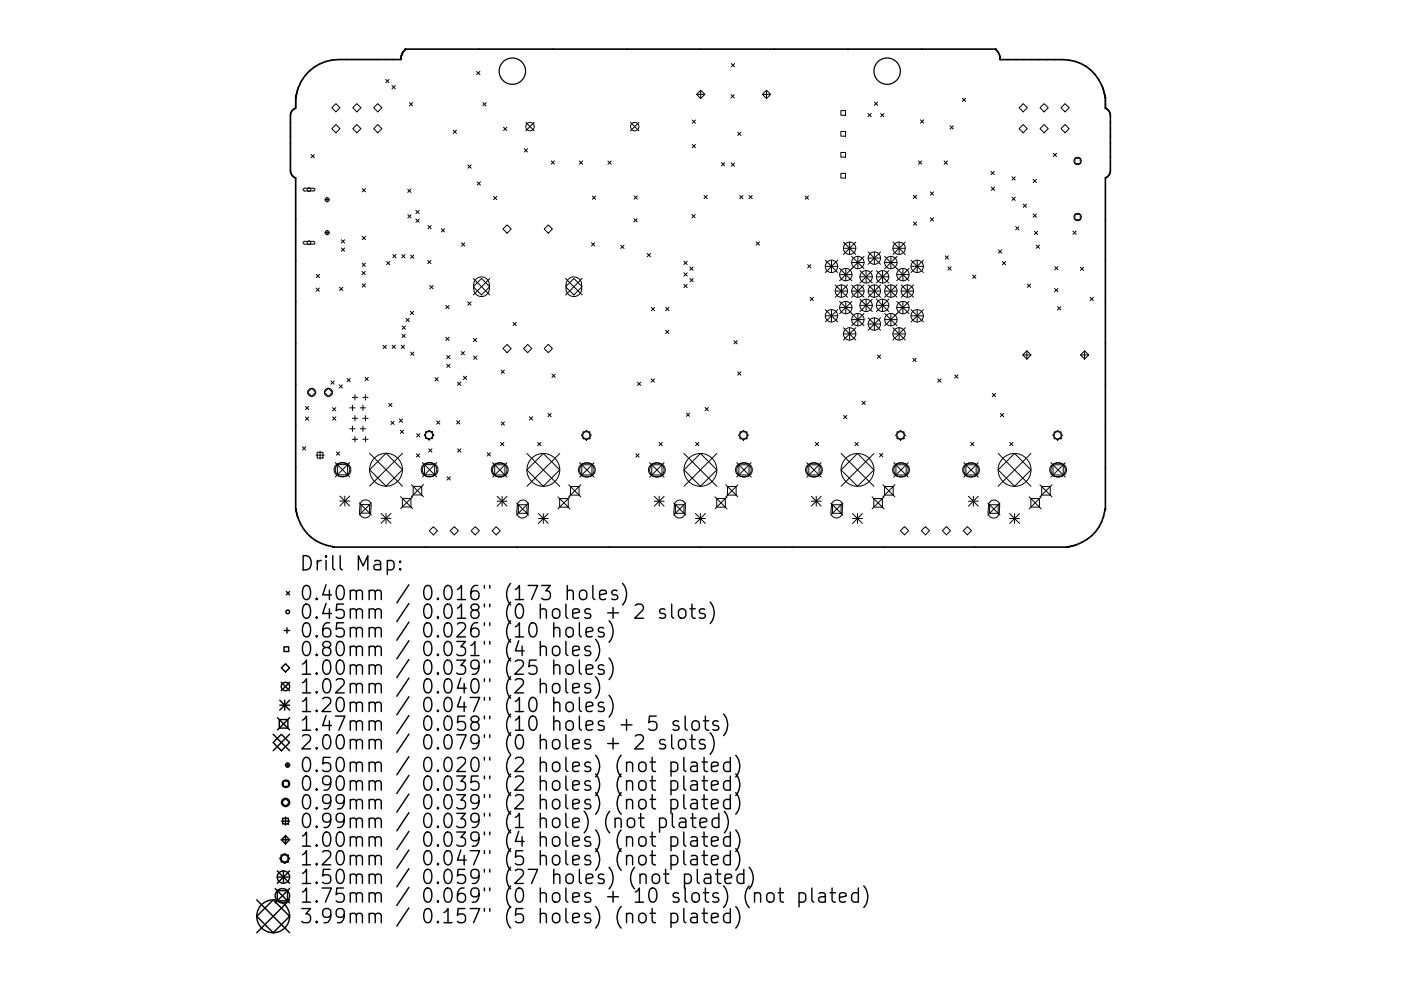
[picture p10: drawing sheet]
<svg xmlns="http://www.w3.org/2000/svg" width="297mm" height="210mm" viewBox="0 0 297 210" stroke-linecap="round" stroke-linejoin="round" font-family="sans-serif">
<g fill="none" stroke="#000" stroke-width=".26">
<circle cx="108.6" cy="15.1" r="2.8"/>
<circle cx="188.1" cy="15.1" r="2.8"/>
</g>
<g fill="none" stroke="#000" stroke-width=".35">
<path d="M86 10.4l-.1 .1M86 10.4l-.8 1.1-.2 1.1h-13.1a9.4 9.4 0 0 0-9.2 8.1M86 10.4h125.1M211.1 10.4v.1M211.1 10.4a2.94 2.94 0 0 1 1 2.1M212.1 12.6h13.2a9.3 9.3 0 0 1 9 7.9v.2M212.1 12.6h.1M212.1 12.5v.1M62.7 20.8v2.1a1.66 1.66 0 0 0-1.1 1.6v11.7a1.66 1.66 0 0 0 1.1 1.6v70.1M62.7 20.8h.1M62.7 20.7v.1M62.7 20.7h.1"/>
<path d="M234.4 20.7h.1M234.4 20.7v.1M234.4 20.8h.1M234.4 20.8v2.2a1.67 1.67 0 0 1 1 1.5v11.7a1.67 1.67 0 0 1-1 1.5v70.2M62.7 107.9h.1M62.7 107.9v.1M62.7 108h.1M62.7 108l.1 .2a9.4 9.4 0 0 0 7.7 7.8M70.5 116h.1M70.5 116l.2 .1M70.7 116.1h.1M70.8 116.1h.1"/>
<path d="M70.8 116.1h155.4M226.2 116.1h.1M226.3 116.1h-.1M226.3 116.1h.1M234.3 108.2a9.4 9.4 0 0 1-7.9 7.8l-.1 .1M234.3 108.2h.1M234.3 108.1v.1M234.3 108.1h.1M234.4 108l-.1 .1M234.4 108h.1M234.4 107.9v.1M234.4 107.9h.1"/>
</g>
<circle cx="234.4" cy="23" r=".17" fill="#000"/>
<g fill="none" stroke="#000" stroke-width=".21">
<path d="M81.8 16.9l.7 .7M82.5 16.9l-.7 .7M83.1 18.2l.7 .7M83.8 18.2l-.7 .7M101.1 15.1l.7 .7M101.8 15.1l-.7 .7M148.6 19.2l.8 .8-.8 .9-.9-.9zM148.6 19.2v1.7M155 13.5l.7 .7M155.7 13.5l-.7 .7M162.5 19.2l.9 .8-.9 .9-.9-.9zM162.5 19.2v1.7"/>
<path d="M66 32.8l.7 .7M66.7 32.8l-.7 .7M71.2 22l.9 .9-.9 .8-.9-.8zM71.2 26.4l.9 .9-.9 .9-.9-.9zM74.8 22.9l.9-.9 .8 .9-.8 .8zM74.8 27.3l.9-.9 .8 .9-.8 .9zM79.2 22.9l.9-.9 .9 .9-.9 .8zM79.2 27.3l.9-.9 .9 .9-.9 .9zM86.8 21.8l.7 .7M87.5 21.8l-.7 .7M96.1 27.6l.7 .7M96.8 27.6l-.7 .7"/>
<path d="M99.2 35l.7 .7M99.9 35l-.7 .7M101.2 38.6l.7 .7M101.9 38.6l-.7 .7M102.4 21.8l.7 .7M103.1 21.8l-.7 .7M106.8 27l.7 .7M107.5 27l-.7 .7M111.1 31.5l.7 .7M111.5 26l1.8 1.8M111.8 31.5l-.7 .7M113.3 26l-1.8 1.8"/>
<path d="M116.9 34.1l.7 .7M117.6 34.1l-.7 .7M122.8 34.2l.7 .7M123.5 34.2l-.7 .7M128.9 34.2l.7 .7M129.6 34.2l-.7 .7M133.7 26l1.8 1.8M135.5 26l-1.8 1.8M146.8 25.5l.7 .7M146.8 30.7l.7 .7M147.5 25.5l-.7 .7M147.5 30.7l-.7 .7"/>
<path d="M147.7 20h1.7M152.9 34.5l.7 .7M153.6 34.5l-.7 .7M155 20.1l.7 .7M155 34.6l.7 .7M155.7 20.1l-.7 .7M155.7 34.6l-.7 .7M156.4 28.1l.7 .7M157.1 28.1l-.7 .7M161.6 20h1.8M178.3 23.5h1v1h-1zM178.3 27.9h1v1h-1z"/>
<path d="M178.3 32.3h1v1h-1zM178.3 36.8h1v1h-1zM184 24.1l.7 .7M184.7 24.1l-.7 .7M185.4 21.7l.7 .7M186.1 21.7l-.7 .7M186.7 24.1l.7 .7M187.4 24.1l-.7 .7M194.7 34.1l.7 .7M195.2 25.4l.7 .7M195.4 34.1l-.7 .7M195.9 25.4l-.7 .7"/>
<path d="M200.2 34.2l.7 .7M200.9 34.2l-.7 .7M201.4 26.7l.7 .7M202.1 26.7l-.7 .7M204 20.8l.7 .7M204.7 20.8l-.7 .7M210.1 36.4l.7 .7M210.2 39.7l.7 .7M210.8 36.4l-.7 .7M210.9 39.7l-.7 .7M214.6 37.5l.7 .7M215.3 37.5l-.7 .7"/>
<path d="M216.1 22.9l.8-.9 .9 .9-.9 .8zM216.1 27.3l.8-.9 .9 .9-.9 .9zM219 38l.7 .7M219.7 38l-.7 .7M220.5 22.9l.9-.9 .9 .9-.9 .8zM220.5 27.3l.9-.9 .9 .9-.9 .9zM223.3 32.5l.7 .7M224 32.5l-.7 .7M224.9 22.9l.9-.9 .9 .9-.9 .8zM224.9 27.3l.9-.9 .9 .9-.9 .9zM227.9 33.6h1.1v1.1h-1.1zM64.3 40l2.2-.1 .3 .4-.3 .2h-2l-.2-.2z"/>
<path d="M64.3 51.3l2.2-.1 .3 .3-.3 .3h-2l-.2-.2zM67 58.2l.7 .7M67.7 58.2l-.7 .7M68.9 42.4h.9M68.9 49.4h.9M69.4 41.9v.9M69.4 48.9v.9M72.4 50.9l.7 .7M72.4 52.6l.7 .7M73.1 50.9l-.7 .7M73.1 52.6l-.7 .7M76.7 57.6l.7 .7"/>
<path d="M76.8 55.8l.7 .7M76.8 40l.7 .7M76.8 50.1l.7 .7M77.4 57.6l-.7 .7M77.5 55.8l-.7 .7M77.5 40l-.7 .7M77.5 50.1l-.7 .7M82 55.5l.7 .7M82.7 55.5l-.7 .7M83.3 54l.7 .7M84 54l-.7 .7M85.2 54l.7 .7"/>
<path d="M85.9 54l-.7 .7M86.4 40.1l.7 .7M86.5 45.6l.7 .7M87.1 54.1l.7 .7M87.1 40.1l-.7 .7M87.2 45.6l-.7 .7M87.8 54.1l-.7 .7M88.2 44.6l.7 .7M88.2 46.5l.7 .7M88.9 44.6l-.7 .7M88.9 46.5l-.7 .7M90.7 55.2l.7 .7"/>
<path d="M90.7 47.8l.7 .7M91.4 55.2l-.7 .7M91.4 47.8l-.7 .7M93.6 48.5l.7 .7M94.3 48.5l-.7 .7M97.8 51.5l.7 .7M98.5 51.5l-.7 .7M100.3 59.1l3.5 3.5M100.9 59.2a1.65 1.65 0 0 1 1.8-.3 1.65 1.65 0 0 1 1 1.5v.9a1.65 1.65 0 0 1-1.6 1.6 1.65 1.65 0 0 1-1.7-1.6l.1-1.3zM102.1 59.1l1.7 1.7-1.7 1.8-1.8-1.8zM103.8 59.1l-3.5 3.5M104.6 41.7l.7 .7"/>
<path d="M105.3 41.7l-.7 .7M107.5 47.7l.9 .9-.9 .9-.9-.9zM115.4 48.6l.9-.9 .8 .9-.8 .9zM119.9 59.1l3.5 3.5M120.5 59.2a1.65 1.65 0 0 1 1.8-.3 1.65 1.65 0 0 1 1 1.5v.9a1.65 1.65 0 0 1-1.6 1.6 1.65 1.65 0 0 1-1.7-1.6l.1-1.3zM121.7 59.1l1.7 1.7-1.7 1.8-1.8-1.8zM123.4 59.1l-3.5 3.5M125.4 51.5l.7 .7M125.6 41.6l.7 .7M126.1 51.5l-.7 .7M126.3 41.6l-.7 .7M131.6 52l.7 .7"/>
<path d="M132.3 52l-.7 .7M134.4 46.4l.7 .7M134.4 41.5l.7 .7M135.1 46.4l-.7 .7M135.1 41.5l-.7 .7M137.2 53.8l.7 .7M137.9 53.8l-.7 .7M145 55.4l.7 .7M145 57.9l.7 .7M145.7 55.4l-.7 .7M145.7 57.9l-.7 .7M146.3 56.7l.7 .7"/>
<path d="M146.3 59.1l.7 .7M146.7 45.5l.7 .7M147 56.7l-.7 .7M147 59.1l-.7 .7M147.4 45.5l-.7 .7M149.3 41.5l.7 .7M150 41.5l-.7 .7M156.8 41.5l.7 .7M157.5 41.5l-.7 .7M158.8 41.5l.7 .7M159.5 41.5l-.7 .7M160.3 51.3l.7 .7"/>
<path d="M161 51.3l-.7 .7M170.7 41.6l.7 .7M171.2 56.1l.7 .7M171.4 41.6l-.7 .7M171.9 56.1l-.7 .7M175 55.2l2.6 2.6M175 56.5h2.6M176.3 55.2v2.6M177.6 55.2l-2.6 2.6M178 57l2.6 2.6M178 58.3h2.6M178.8 51.4l2.6 2.6"/>
<path d="M178.8 52.7h2.6M179.3 57v2.6M180.1 51.4v2.6M180.6 54.4l2.6 2.6M180.6 55.7h2.6M181.4 51.4l-2.6 2.6M181.9 54.4v2.6M182.3 57.4l2.6 2.6M182.3 58.7h2.6M183.2 54.4l-5.2 5.2M183.6 57.4v2.6M184.1 53.5l2.6 2.6"/>
<path d="M184.1 54.8h2.6M184.9 57.4l-2.6 2.6M185.4 53.5v2.6M185.8 58.7h2.6M185.8 57.4l2.6 2.6M186.7 53.5l-2.6 2.6M187.1 57.4v2.6M187.6 55.7h2.6M187.6 54.4l5.1 5.2M188.4 57.4l-2.6 2.6M188.9 54.4v2.6M189.3 52.7h2.6"/>
<path d="M189.3 51.4l2.6 2.6M190.1 58.3h2.6M190.2 54.4l-2.6 2.6M190.6 51.4v2.6M191.4 57v2.6M191.9 51.4l-2.6 2.6M192.7 57l-2.6 2.6M193.2 56.5h2.6M193.2 55.2l2.6 2.6M193.6 41.4l.7 .7M193.7 47.1l.7 .7M194.3 41.4l-.7 .7"/>
<path d="M194.4 47.1l-.7 .7M194.5 55.2v2.6M195.8 55.2l-2.6 2.6M197.2 40.7l.7 .7M197.2 46.2l.7 .7M197.9 40.7l-.7 .7M197.9 46.2l-.7 .7M200.4 54.3l.7 .7M201 56.6l.7 .7M201.1 54.3l-.7 .7M201.7 56.6l-.7 .7M206.2 58.4l.7 .7"/>
<path d="M206.9 58.4l-.7 .7M211.7 53l.7 .7M212.4 53l-.7 .7M212.5 55.5l.7 .7M213.2 55.5l-.7 .7M214.6 41.8l.7 .7M215.3 41.8l-.7 .7M215.3 48.1l.7 .7M216 48.1l-.7 .7M216.9 43.3l.7 .7M217.6 43.3l-.7 .7M219 45.4l.7 .7"/>
<path d="M219.3 49.1l.7 .7M219.7 52l.7 .7M219.7 45.4l-.7 .7M220 49.1l-.7 .7M220.4 52l-.7 .7M223.6 56.6l.7 .7M224.3 56.6l-.7 .7M227.5 49l.7 .7M227.9 45.5h1.1v1.1h-1.1zM228.2 49l-.7 .7M229.1 56.7l.7 .7M229.8 56.7l-.7 .7"/>
<path d="M67 61.1l.7 .7M67.7 61.1l-.7 .7M72 60.9l.7 .7M72.7 60.9l-.7 .7M76.8 60.2l.7 .7M77.5 60.2l-.7 .7M81.2 73.2l.7 .7M81.9 73.2l-.7 .7M83.1 73.2l.7 .7M83.8 73.2l-.7 .7M85.1 73.2l.7 .7M85.2 70.9l.7 .7"/>
<path d="M85.3 69.2l.7 .7M85.8 73.2l-.7 .7M85.9 70.9l-.7 .7M86 69.2l-.7 .7M86.1 67.5l.7 .7M86.8 67.5l-.7 .7M87 66l.7 .7M87.1 74.7l.7 .7M87.7 66l-.7 .7M87.8 74.7l-.7 .7M91.1 60.6l.7 .7M91.8 60.6l-.7 .7"/>
<path d="M94.5 64.8l.7 .7M94.5 71.5l.7 .7M94.7 75.4l.7 .7M94.7 77.3l.7 .7M95.2 64.8l-.7 .7M95.2 71.5l-.7 .7M95.4 75.4l-.7 .7M95.4 77.3l-.7 .7M97.8 74.6l.7 .7M98.2 79.8l.7 .7M98.5 74.6l-.7 .7M98.9 79.8l-.7 .7"/>
<path d="M99.2 64l.7 .7M99.9 64l-.7 .7M100.4 71.8l.7 .7M100.4 75.5l.7 .7M101.1 71.8l-.7 .7M101.1 75.5l-.7 .7M106.2 78.5l.7 .7M106.9 78.5l-.7 .7M107.5 73.1l.9 .8-.9 .9-.9-.9zM108.8 68.4l.7 .7M109.5 68.4l-.7 .7M111 73.9l.9-.8 .9 .8-.9 .9z"/>
<path d="M116.3 73.1l.8 .8-.8 .9-.9-.9zM117 79.4l.7 .7M117.7 79.4l-.7 .7M138.1 65.2l.7 .7M138.8 65.2l-.7 .7M141.1 70.1l.7 .7M141.1 65.2l.7 .7M141.8 70.1l-.7 .7M141.8 65.2l-.7 .7M145 60.3l.7 .7M145.7 60.3l-.7 .7M155.6 72.3l.7 .7"/>
<path d="M156.3 72.3l-.7 .7M156.4 78.9l.7 .7M157.1 78.9l-.7 .7M171.8 63.1l.7 .7M172.5 63.1l-.7 .7M175 65.7l2.6 2.6M175 67h2.6M176.3 65.7v2.6M177.1 60.4l2.6 2.7M177.1 61.8h2.6M177.6 65.7l-2.6 2.6M178 63.9l5.2 5.2"/>
<path d="M178 65.3h2.6M178.4 60.4v2.7M178.8 69.5l2.6 2.7M178.8 70.8h2.6M179.3 63.9v2.7M179.7 60.4l-2.6 2.7M180.1 69.5v2.7M180.6 60.4l2.6 2.7M180.6 61.8h2.6M180.6 67.8h2.6M180.6 63.9l-2.6 2.7M181.4 69.5l-2.6 2.7"/>
<path d="M181.9 60.4v2.7M181.9 66.5v2.6M182.3 63.5l2.6 2.6M182.3 64.8h2.6M183.2 60.4l-2.6 2.7M183.2 66.5l-2.6 2.6M183.6 63.5v2.6M184.1 67.4l2.6 2.7M184.1 61.8h2.6M184.1 60.4l2.6 2.7M184.1 68.8h2.6M184.9 63.5l-2.6 2.6"/>
<path d="M185.4 60.4v2.7M185.4 67.4v2.7M185.8 64.8h2.6M185.8 63.5l2.6 2.6M186 75.3l.7 .7M186.7 60.4l-2.6 2.7M186.7 67.4l-2.6 2.7M186.7 75.3l-.7 .7M187.1 63.5v2.6M187.6 61.8h2.6M187.6 67.8h2.6M187.6 60.4l2.6 2.7"/>
<path d="M187.6 66.5l2.6 2.6M188.4 63.5l-2.6 2.6M188.9 60.4v2.7M188.9 66.5v2.6M189.3 70.8h2.6M189.3 69.5l2.6 2.7M190.1 65.3h2.6M190.1 63.9l2.6 2.7M190.2 60.4l-2.6 2.7M190.6 69.5v2.7M191.1 61.8h2.6M191.1 60.4l2.6 2.7"/>
<path d="M191.4 63.9v2.7M191.9 69.5l-2.6 2.7M192.4 60.4v2.7M192.7 63.9l-5.1 5.2M193.2 67h2.6M193.2 65.7l2.6 2.6M193.5 76l.7 .7M193.7 60.4l-2.6 2.7M194.2 76l-.7 .7M194.5 65.7v2.6M195.8 65.7l-2.6 2.6M202.4 79.5l.7 .7"/>
<path d="M203.1 79.5l-.7 .7M216.8 75.3h1.8M217.7 74.4l.9 .9-.9 .9-.9-.9zM217.7 74.4v1.8M217.8 60.3l.7 .7M218.5 60.3l-.7 .7M223.6 61.2l.7 .7M224.2 65.1l.7 .7M224.3 61.2l-.7 .7M224.9 65.1l-.7 .7M229.1 75.3h1.7M230 74.4l.8 .9-.8 .9-.9-.9z"/>
<path d="M230 74.4v1.8M231.1 63.1l.7 .7M231.8 63.1l-.7 .7M64.1 94.8l.7 .7M64.7 88.5l.7 .7M64.8 86.2l.7 .7M64.8 94.8l-.7 .7M65.4 88.5l-.7 .7M65.5 86.2l-.7 .7M66.1 82.4l.8 .8-.8 .9-.9-.9zM67 96.6h1.7M67.2 96h1.3v1.2h-1.3z"/>
<path d="M67.9 95.7v1.7M68.8 83.2l.8-.8 .9 .8-.9 .9zM70.1 80.8l.7 .7M70.5 86.5l.7 .7M70.5 88.5l.7 .7M70.8 80.8l-.7 .7M71.1 98.1l3 3.1M71.2 86.5l-.7 .7M71.2 88.5l-.7 .7M71.3 98.6l.6-.3 1.1-.1a1.43 1.43 0 0 1 1.4 1.5 1.43 1.43 0 0 1-1.4 1.4h-.7a1.43 1.43 0 0 1-1.4-.9 1.43 1.43 0 0 1 .4-1.6zM71.3 95.9l.7 .7M71.5 98.6h2.2v2.1h-2.2z"/>
<path d="M71.9 81.6l.7 .7M72 95.9l-.7 .7M72.6 81.6l-.7 .7M73.6 80.3l.7 .7M74.1 98.1l-3 3.1M74.2 86.5h1.1M74.2 91h1.1M74.3 80.3l-.7 .7M74.7 84.3h1.1M74.7 88.8h1.1M74.7 93.2h1.1M74.7 86v1.1"/>
<path d="M74.7 90.4v1.1M75.3 83.7v1.2M75.3 88.2v1.1M75.3 92.6v1.2M76.4 86.5h1.1M76.4 91h1.1M76.9 84.3h1.1M76.9 88.8h1.1M76.9 93.2h1.1M77 86v1.1M77 90.4v1.1M77.4 80.1l.7 .7"/>
<path d="M77.5 83.7v1.2M77.5 88.2v1.1M77.5 92.6v1.2M78.1 80.1l-.7 .7M78.4 99.7l3.4-3.5 3.5 3.5-3.5 3.4zM78.4 96.2l6.9 6.9M82.4 85.6l.7 .7M82.9 89.4l.7 .7M83.1 85.6l-.7 .7M83.6 89.4l-.7 .7M84.7 88.9l.7 .7M84.9 91.3l.7 .7"/>
<path d="M85.3 96.2l-6.9 6.9M85.4 88.9l-.7 .7M85.6 91.3l-.7 .7M88.3 96.3l.7 .7M88.3 92l.7 .7M89 96.3l-.7 .7M89 92l-.7 .7M89.5 98.1l3.1 3.1M89.7 98.6l.7-.3 1-.1a1.43 1.43 0 0 1 1.5 1.5 1.43 1.43 0 0 1-1.5 1.4h-.7a1.43 1.43 0 0 1-1.3-.9 1.43 1.43 0 0 1 .3-1.6zM90 98.6h2.2v2.1h-2.2zM90.2 91.6h1.5v1.5h-1.5zM90.9 95.2l.7 .7"/>
<path d="M91 91.3l1 1-1 1.1-1.1-1.1zM91.6 95.2l-.7 .7M92.2 80.1l.7 .7M92.6 89.3l.7 .7M92.6 98.1l-3.1 3.1M92.9 80.1l-.7 .7M93.3 89.3l-.7 .7M96.8 89.3l.7 .7M97 81.1l.7 .7M97 95.2l.7 .7M97.5 89.3l-.7 .7M97.7 81.1l-.7 .7"/>
<path d="M97.7 95.2l-.7 .7M103.3 96.1l.7 .7M104 96.1l-.7 .7M104.4 98.2l3.1 3M104.6 98.7l.6-.4h1.1a1.43 1.43 0 0 1 1.4 1.4 1.43 1.43 0 0 1-1.4 1.4h-.7a1.43 1.43 0 0 1-1.3-.9 1.43 1.43 0 0 1 .3-1.5zM104.9 98.6h2.1v2.2h-2.1zM106.1 93.9l.7 .7M106.3 89.5l.7 .7M106.8 93.9l-.7 .7M107 89.5l-.7 .7M107.5 98.2l-3.1 3M111.7 96.2l7 7"/>
<path d="M112.2 88.4l.7 .7M112.9 88.4l-.7 .7M114 93.9l.7 .7M114.7 93.9l-.7 .7M115.2 96.2l3.5 3.5-3.5 3.5-3.5-3.5zM116.2 87.7l.7 .7M116.9 87.7l-.7 .7M118.7 96.2l-7 7M122.9 98.2l3.1 3M123.1 98.7l.6-.4h1.1a1.43 1.43 0 0 1 1.4 1.4 1.43 1.43 0 0 1-1.4 1.4h-.7a1.43 1.43 0 0 1-1.3-.9 1.43 1.43 0 0 1 .3-1.5zM123.3 92.4l1-1.1 1.1 1.1-1.1 1zM123.3 98.6h2.2v2.2h-2.2z"/>
<path d="M123.6 91.6h1.5v1.5h-1.5zM126 98.2l-3.1 3M134.8 96.3l.7 .7M135.2 81.1l.7 .7M135.5 96.3l-.7 .7M135.9 81.1l-.7 .7M137.7 98.2l3.1 3M137.9 98.7l.6-.4h1.1a1.43 1.43 0 0 1 1.4 1.4 1.43 1.43 0 0 1-1.4 1.4h-.7a1.43 1.43 0 0 1-1.3-.9 1.43 1.43 0 0 1 .3-1.5zM138.1 80.4l.7 .7M138.2 98.6h2.2v2.2h-2.2zM138.8 80.4l-.7 .7M139.7 93.9l.7 .7"/>
<path d="M140.4 93.9l-.7 .7M140.8 98.2l-3.1 3M145 96.2l7 7M145.5 87.6l.7 .7M146.2 87.6l-.7 .7M147.5 93.9l.7 .7M148.2 93.9l-.7 .7M148.5 96.2l3.5 3.5-3.5 3.5-3.5-3.5zM149.5 86.5l.7 .7M150.2 86.5l-.7 .7M152 96.2l-7 7M156.2 98.2l3.1 3"/>
<path d="M156.4 98.7l.6-.4h1.1a1.43 1.43 0 0 1 1.4 1.4 1.43 1.43 0 0 1-1.4 1.4h-.7a1.43 1.43 0 0 1-1.3-.9 1.43 1.43 0 0 1 .3-1.5zM156.6 92.4l1-1.1 1.1 1.1-1.1 1zM156.6 98.6h2.2v2.2h-2.2zM156.9 91.6h1.5v1.5h-1.5zM159.3 98.2l-3.1 3M171 98.2l3.1 3M171.2 98.7l.7-.4h1a1.43 1.43 0 0 1 1.5 1.4 1.43 1.43 0 0 1-1.5 1.4h-.7a1.43 1.43 0 0 1-1.3-.9 1.43 1.43 0 0 1 .3-1.5zM171.5 98.6h2.2v2.2h-2.2zM172.9 93.9l.7 .7M173.6 93.9l-.7 .7M174.1 98.2l-3.1 3M178.3 99.7l3.5-3.5 3.5 3.5-3.5 3.5z"/>
<path d="M178.3 96.2l7 7M178.9 88.1l.7 .7M179.6 88.1l-.7 .7M181.3 93.9l.7 .7M182 93.9l-.7 .7M182.8 85.1l.7 .7M183.5 85.1l-.7 .7M185.3 96.2l-7 7M186.5 96.2l.7 .7M187.2 96.2l-.7 .7M189.5 98.2l3.1 3M189.7 98.7l.6-.4h1.1a1.43 1.43 0 0 1 1.4 1.4 1.43 1.43 0 0 1-1.4 1.4h-.7a1.43 1.43 0 0 1-1.3-.9 1.43 1.43 0 0 1 .3-1.5z"/>
<path d="M189.9 92.4l1-1.1 1.1 1.1-1.1 1zM190 98.6h2.1v2.2h-2.1zM190.2 91.6h1.5v1.5h-1.5zM192.6 98.2l-3.1 3M198.8 80.4l.7 .7M199.5 80.4l-.7 .7M204.3 98.2l3.1 3M204.5 98.7l.7-.4h1a1.43 1.43 0 0 1 1.5 1.4 1.43 1.43 0 0 1-1.5 1.4h-.7a1.43 1.43 0 0 1-1.3-.9 1.43 1.43 0 0 1 .3-1.5zM204.8 98.6h2.2v2.2h-2.2zM205.8 93.9l.7 .7M206.5 93.9l-.7 .7M207.4 98.2l-3.1 3"/>
<path d="M210.4 83.5l.7 .7M211.1 83.5l-.7 .7M211.6 96.2l7 7M212.1 87.7l.7 .7M212.8 87.7l-.7 .7M214.1 93.9l.7 .7M214.8 93.9l-.7 .7M215.1 96.2l3.5 3.5-3.5 3.5-3.5-3.5zM218.6 96.2l-7 7M222.8 98.2l3.1 3M223 98.7l.6-.4h1.1a1.43 1.43 0 0 1 1.4 1.4 1.43 1.43 0 0 1-1.4 1.4h-.7a1.43 1.43 0 0 1-1.3-.9 1.43 1.43 0 0 1 .3-1.5zM223.3 98.6h2.1v2.2h-2.1z"/>
<path d="M223.5 91.6h1.5v1.5h-1.5zM224.2 91.3l1.1 1.1-1.1 1-1-1zM225.9 98.2l-3.1 3M72.1 106.3h2.1M72.1 105.3l2.1 2.1M73.1 105.3v2.1M74.2 105.3l-2.1 2.1M76.2 106.7l2.5 2.6M76.5 107.1h1.9v1.8h-1.9zM76.7 106.4a1.19 1.19 0 0 1 1.3-.2 1.19 1.19 0 0 1 .7 1.1l-.1 1.5a1.18 1.18 0 0 1-1.3 1.1 1.18 1.18 0 0 1-1.1-1.3l.1-1.5zM78.7 106.7l-2.5 2.6M80.8 110h2.1"/>
<path d="M80.8 108.9l2.1 2.1M81.8 108.9v2.1M82.9 108.9l-2.1 2.1M84.9 105.4l2.6 2.5M85.3 105.7h1.8v1.9h-1.8zM87.2 102.8l2.6 2.6M87.5 105.4l-2.6 2.5M87.6 103.2h1.8v1.8h-1.8zM89.8 102.8l-2.6 2.6M91 112.6l.9-.9 .9 .9-.9 .9zM94.8 101.1l.7 .7M95.4 112.6l.9-.9 .9 .9-.9 .9z"/>
<path d="M95.5 101.1l-.7 .7M99.9 112.6l.9-.9 .8 .9-.8 .9zM104.3 112.6l.9-.9 .9 .9-.9 .9zM105.4 106.3h2.1M105.4 105.3l2.1 2.1M106.5 105.3v2.1M107.5 105.3l-2.1 2.1M109.5 106.7l2.6 2.6M109.9 107.1h1.8v1.8h-1.8zM110 106.5a1.19 1.19 0 0 1 1.3-.3 1.19 1.19 0 0 1 .7 1.2l-.1 1.4a1.18 1.18 0 0 1-1.2 1.1 1.18 1.18 0 0 1-1.1-1.3l.1-1.5zM112.1 106.7l-2.6 2.6M114.1 110h2.1"/>
<path d="M114.1 109l2.1 2.1M115.2 109v2.1M116.2 109l-2.1 2.1M118.3 105.4l2.6 2.6M118.7 105.8h1.8v1.8h-1.8zM120.6 102.9l2.5 2.5M120.9 105.4l-2.6 2.6M120.9 103.2h1.9v1.8h-1.9zM123.1 102.9l-2.5 2.5M138.7 105.3l2.1 2.1M138.7 106.3h2.1M139.8 105.3v2.1"/>
<path d="M140.8 105.3l-2.1 2.1M142.8 106.7l2.6 2.6M143.2 107.1h1.8v1.8h-1.8zM143.3 106.5a1.19 1.19 0 0 1 1.3-.3 1.19 1.19 0 0 1 .7 1.2l-.1 1.4a1.18 1.18 0 0 1-1.2 1.1 1.18 1.18 0 0 1-1.1-1.3l.1-1.5zM145.4 106.7l-2.6 2.6M147.5 109l2 2.1M147.5 110h2M148.5 109v2.1M149.5 109l-2 2.1M151.6 105.4l2.6 2.6M152 105.8h1.8v1.8h-1.8zM153.9 102.9l2.5 2.5"/>
<path d="M154.2 105.4l-2.6 2.6M154.3 103.2h1.8v1.8h-1.8zM156.4 102.9l-2.5 2.5M172 106.3h2.1M172 105.3l2.1 2.1M173.1 105.3v2.1M174.1 105.3l-2.1 2.1M176.1 106.7l2.6 2.6M176.5 107.1h1.8v1.8h-1.8zM176.6 106.5a1.18 1.18 0 0 1 1.3-.3 1.18 1.18 0 0 1 .7 1.2l-.1 1.4a1.18 1.18 0 0 1-1.2 1.1 1.18 1.18 0 0 1-1.1-1.3l.1-1.5zM178.7 106.7l-2.6 2.6M180.8 110h2.1"/>
<path d="M180.8 109l2.1 2.1M181.8 109v2.1M182.9 109l-2.1 2.1M184.9 105.4l2.6 2.6M185.3 105.8h1.8v1.8h-1.8zM187.2 102.9l2.6 2.5M187.5 105.4l-2.6 2.6M187.6 103.2h1.8v1.8h-1.8zM189.8 102.9l-2.6 2.5M190.9 112.6l.9-.9 .9 .9-.9 .9zM195.3 112.6l.9-.9 .9 .9-.9 .9zM199.8 112.6l.9-.9 .8 .9-.8 .9z"/>
<path d="M205.1 111.7l.9 .9-.9 .9-.9-.9zM205.3 106.3h2.1M205.3 105.3l2.1 2.1M206.4 105.3v2.1M207.4 105.3l-2.1 2.1M209.4 106.7l2.6 2.6M209.8 107.1h1.8v1.8h-1.8zM209.9 106.5a1.18 1.18 0 0 1 1.4-.3 1.18 1.18 0 0 1 .7 1.2l-.1 1.4a1.18 1.18 0 0 1-1.3 1.1 1.18 1.18 0 0 1-1.1-1.3l.1-1.5zM212 106.7l-2.6 2.6M214.1 110h2.1M214.1 109l2.1 2.1M215.1 109v2.1"/>
<path d="M216.2 109l-2.1 2.1M218.2 105.4l2.6 2.6M218.6 105.8h1.8v1.8h-1.8zM220.5 102.9l2.6 2.5M220.8 105.4l-2.6 2.6M220.9 103.2h1.8v1.8h-1.8zM223.1 102.9l-2.6 2.5"/>
<circle cx="112.4" cy="26.9" r=".89"/>
<circle cx="134.6" cy="26.9" r=".89"/>
<circle cx="228.5" cy="34.2" r=".79"/>
<circle cx="65.5" cy="40.2" r=".39"/>
<circle cx="65.5" cy="51.5" r=".39"/>
<circle cx="69.4" cy="49.4" r=".44"/>
<circle cx="69.4" cy="42.4" r=".44"/>
<circle cx="176.3" cy="56.5" r="1.31"/>
<circle cx="179.3" cy="58.3" r="1.31"/>
<circle cx="180.1" cy="52.7" r="1.31"/>
<circle cx="181.9" cy="55.7" r="1.31"/>
<circle cx="183.6" cy="58.7" r="1.31"/>
<circle cx="185.4" cy="54.8" r="1.31"/>
<circle cx="187.1" cy="58.7" r="1.31"/>
<circle cx="188.9" cy="55.7" r="1.31"/>
<circle cx="190.6" cy="52.7" r="1.31"/>
<circle cx="191.4" cy="58.3" r="1.31"/>
<circle cx="194.5" cy="56.5" r="1.31"/>
<circle cx="228.5" cy="46" r=".79"/>
<circle cx="176.3" cy="67" r="1.31"/>
<circle cx="178.4" cy="61.8" r="1.31"/>
<circle cx="179.3" cy="65.3" r="1.31"/>
<circle cx="180.1" cy="70.8" r="1.31"/>
<circle cx="181.9" cy="61.8" r="1.31"/>
<circle cx="181.9" cy="67.8" r="1.31"/>
<circle cx="183.6" cy="64.8" r="1.31"/>
<circle cx="185.4" cy="61.8" r="1.31"/>
<circle cx="185.4" cy="68.8" r="1.31"/>
<circle cx="187.1" cy="64.8" r="1.31"/>
<circle cx="188.9" cy="61.8" r="1.31"/>
<circle cx="188.9" cy="67.8" r="1.31"/>
<circle cx="190.6" cy="70.8" r="1.31"/>
<circle cx="191.4" cy="65.3" r="1.31"/>
<circle cx="192.4" cy="61.8" r="1.31"/>
<circle cx="194.5" cy="67" r="1.31"/>
<circle cx="66.1" cy="83.2" r=".86"/>
<circle cx="69.6" cy="83.2" r=".86"/>
<circle cx="72.6" cy="99.7" r="1.53"/>
<circle cx="81.8" cy="99.7" r="3.5"/>
<circle cx="91.1" cy="99.7" r="1.53"/>
<circle cx="106" cy="99.7" r="1.53"/>
<circle cx="115.2" cy="99.7" r="3.5"/>
<circle cx="124.4" cy="99.7" r="1.53"/>
<circle cx="139.3" cy="99.7" r="1.53"/>
<circle cx="148.5" cy="99.7" r="3.5"/>
<circle cx="157.7" cy="99.7" r="1.53"/>
<circle cx="172.6" cy="99.7" r="1.53"/>
<circle cx="181.8" cy="99.7" r="3.5"/>
<circle cx="191" cy="99.7" r="1.53"/>
<circle cx="205.9" cy="99.7" r="1.53"/>
<circle cx="215.1" cy="99.7" r="3.5"/>
<circle cx="224.3" cy="99.7" r="1.53"/>
</g>
<g fill="none" stroke="#000" stroke-width=".3">
<path d="M82.1 119.1l.9-.2 .6 .6v.8l-.3 .5-.3 .1-.9-.1M84.8 119.1l.2 .1-.2 .1-.1-.1 .1-.1v.2M60.2 137.2h1v1h-1zM60.3 133.8h1.1M60.7 125.5l.7 .7M60.8 133.2v1.1M61.4 125.5l-.7 .7M84.8 120.6l.2 .2-.2 .1-.1-.1 .1-.2v.3M114.6 137.4a.74 .74 0 0 1 1.2 .1v1.6M114.6 136.1v3M117.3 137.4a.81 .81 0 0 1 .8-.3 .81 .81 0 0 1 .6 .6v.8a.81 .81 0 0 1-.8 .6 .81 .81 0 0 1-.8-.6v-.8zM117.4 133.4a.74 .74 0 0 1 1.3 .2v1.5"/>
<path d="M117.4 132.1v3M120 136.1v2.6l.4 .4M120.1 133.4a.81 .81 0 0 1 .8-.3 .81 .81 0 0 1 .7 .6v.9a.81 .81 0 0 1-.8 .6 .81 .81 0 0 1-.8-.6v-.9zM120.3 125.5a.74 .74 0 0 1 1.3 .1v1.6M120.3 124.2v3M121.4 138.1l1.4-.3-.1-.6-.9-.1-.4 .4v1.2l.2 .2 .2 .2 .9-.2M122.8 132.1v2.6l.5 .4M123 125.5a.81 .81 0 0 1 .8-.3 .81 .81 0 0 1 .6 .6v.8a.81 .81 0 0 1-.8 .6 .81 .81 0 0 1-.8-.6v-.8zM124.3 134.1l1.4-.3-.1-.5-.9-.2-.4 .5v1.1l.1 .3 .3 .1 .9-.1M125.1 137.2l-.7-.1-.4 .4 .1 .4 1 .3 .2 .3-.2 .4-.3 .2-.8-.2M125.7 124.2v2.6l.4 .4M126.3 135.7a3.4 3.4 0 0 1 0 4.5"/>
<path d="M127.1 126.2l1.5-.3-.2-.5-.8-.2-.5 .4v1.2l.2 .3 .3 .1 .8-.1M128 133.3l-.7-.2-.5 .5 .2 .4 1 .3 .1 .3-.1 .4-.3 .1-.9-.1M128.8 130h2.3M129.1 131.7a3.4 3.4 0 0 1 0 4.6M129.1 139.6a3.4 3.4 0 0 1 0 4.6M130 128.9v2.3M130.8 125.4l-.7-.2-.4 .4 .1 .5 1 .3 .2 .2-.2 .5-.2 .1-.9-.1M132 123.8a3.4 3.4 0 0 1 0 4.6M134.7 128.5l.4-.3h.7a.81 .81 0 0 1 .5 1.3l-1.7 1.7h1.8M141 129.3l-.7-.1-.5 .4 .2 .4 1 .3 .1 .3-.1 .4-.3 .2-.9-.2M142.4 128.2v2.5l.4 .5M144.1 129.3a.81 .81 0 0 1 1.3 .4v.9a.81 .81 0 0 1-.8 .6 .81 .81 0 0 1-.8-.6v-.9z"/>
<path d="M146.3 129.2h1.1M146.7 128.2v2.5l.1 .3 .6 .2M149.4 129.3l-.7-.1-.4 .4 .1 .4 1 .3 .2 .3-.2 .4-.3 .2-.8-.2M150.6 127.7a3.4 3.4 0 0 1 0 4.6M57.9 157.5l1.8-1.7 1.7 1.7-1.7 1.8zM57.9 155.8l3.5 3.5M58.8 152.3l2.6 2.6M59.2 152.7h1.8v1.8h-1.8zM59.3 148.6l2.1 2.1M59.3 149.6h2.1M59.6 144.8l1.8 1.7M59.7 141.7l.8-.9 .9 .9-.9 .9z"/>
<path d="M60.4 148.6v2.1M61.4 144.8l-1.8 1.7M61.4 148.6l-2.1 2.1M61.4 152.3l-2.6 2.6M61.4 155.8l-3.5 3.5M114.6 145.3a.74 .74 0 0 1 1.2 .1v1.6M114.6 144v3M117.3 145.3a.81 .81 0 0 1 .8-.3 .81 .81 0 0 1 .6 .6v.8a.81 .81 0 0 1-.8 .6 .81 .81 0 0 1-.8-.6v-.8zM117.4 141.3a.74 .74 0 0 1 1.3 .2v1.5M117.4 149.3a.75 .75 0 0 1 1.3 .1v1.6M117.4 140v3M117.4 148v3"/>
<path d="M120 144v2.6l.4 .4M120.1 141.3a.81 .81 0 0 1 .8-.3 .81 .81 0 0 1 .7 .6v.9a.81 .81 0 0 1-.8 .6 .81 .81 0 0 1-.8-.6v-.9zM120.1 149.3a.81 .81 0 0 1 .8-.3 .81 .81 0 0 1 .7 .5v.9a.81 .81 0 0 1-.8 .6 .81 .81 0 0 1-.8-.6v-.9zM121.4 146l1.4-.3-.1-.5-.9-.2-.4 .4v1.2l.2 .3 .2 .1 .9-.1M122.8 140v2.6l.5 .4M122.8 148v2.5l.5 .5M124.3 142l1.4-.2-.1-.6-.9-.2-.4 .5v1.1l.1 .3 .3 .1 .9-.1M124.3 150l1.4-.3-.1-.6-.9-.1-.4 .4v1.1l.1 .3 .3 .2 .9-.2M125.1 145.2l-.7-.2-.4 .4 .1 .5 1 .3 .2 .2-.2 .5-.3 .1-.8-.1M126.3 143.6a3.4 3.4 0 0 1 0 4.6M128 141.2l-.7-.2-.5 .5 .2 .4 1 .3 .1 .3-.1 .4-.3 .1-.9-.1M128 149.1l-.7-.1-.5 .4 .2 .4 1 .3 .1 .3-.1 .4-.3 .2-.9-.2"/>
<path d="M128.8 157.7h2.3M129.1 147.5a3.4 3.4 0 0 1 0 4.6M130 156.6v2.3M131.7 153.8h2.3M132.8 152.6v2.3M134.7 156.2l.4-.3h.7a.81 .81 0 0 1 .5 1.3l-1.7 1.7h1.8M139.1 151.9h-1.4l-.1 1.5 .4-.3 1 .1 .3 .4-.2 1-.4 .3h-.7l-.4-.3M141 157l-.7-.1-.5 .4 .2 .4 1 .3 .1 .3-.1 .4-.3 .2-.9-.2M142.4 155.9v2.6l.4 .4M143.8 153.1l-.7-.2-.4 .5 .1 .4 1 .3 .2 .3-.2 .4-.2 .1-.9-.1M144.1 157a.81 .81 0 0 1 1.3 .5v.8a.81 .81 0 0 1-.8 .6 .81 .81 0 0 1-.8-.6v-.8zM145.3 151.9v2.6l.4 .4"/>
<path d="M146.3 156.9h1.1M146.7 155.9v2.6l.1 .2 .6 .2M146.8 153.2a.81 .81 0 0 1 .8-.3 .81 .81 0 0 1 .7 .6v.9a.81 .81 0 0 1-.8 .6 .81 .81 0 0 1-.8-.6v-.9zM149.1 152.9h1.2M149.4 157l-.7-.1-.4 .4 .1 .4 1 .3 .2 .3-.2 .4-.3 .2-.8-.2M149.6 151.9v2.6l.1 .3 .6 .1M150.6 155.5a3.4 3.4 0 0 1 0 4.5M152.3 153.1l-.7-.2-.5 .5 .2 .4 1 .3 .1 .3-.1 .4-.3 .1-.9-.1M153.4 151.5a3.4 3.4 0 0 1 0 4.6M59.7 178.2l.8-.9 .9 .9-.9 .8zM59.7 178.2h1.7M59.7 174.2h1.7"/>
<path d="M59.9 173.6h1.3v1.2h-1.3zM60.1 165.7h1.1v1.1h-1.1zM60.5 162.3h.9M60.5 177.3v1.7M60.5 173.3v1.8M60.5 169.4l.9 .8-.9 .9-.8-.9zM61 161.9v.9M133.1 173.9a.81 .81 0 0 1 .8-.3 .81 .81 0 0 1 .7 .5v.9a.81 .81 0 0 1-.8 .6 .81 .81 0 0 1-.8-.6v-.9zM135.4 173.6h1.2M135.6 162a.81 .81 0 0 1 .8-.3 .81 .81 0 0 1 .6 .6v.8a.81 .81 0 0 1-.8 .6 .81 .81 0 0 1-.8-.6v-.8zM135.6 165.9a.81 .81 0 0 1 .8-.3 .81 .81 0 0 1 .6 .6v.9a.81 .81 0 0 1-.8 .6 .81 .81 0 0 1-.8-.6v-.9zM135.6 169.9a.81 .81 0 0 1 .8-.3 .81 .81 0 0 1 .6 .6v.8a.81 .81 0 0 1-.8 .6 .81 .81 0 0 1-.8-.6v-.8z"/>
<path d="M135.6 177.8a.81 .81 0 0 1 .8-.3 .81 .81 0 0 1 .6 .6v.9a.81 .81 0 0 1-.8 .6 .81 .81 0 0 1-.8-.6v-.9zM135.8 172.6v2.5l.2 .3 .6 .2M137.8 161.7h1.2M137.8 165.6h1.2M137.8 169.6h1.2M137.8 177.5h1.2M138.3 160.7v2.6l.1 .2 .6 .2M138.3 164.6v2.6l.1 .3 .6 .1M138.3 168.6v2.6l.1 .3 .6 .1M138.3 176.5v2.6l.1 .3 .6 .1M139.8 173.7l.9-.1 .6 .5v.9l-.3 .4-.3 .2-.9-.2M139.8 173.6v3"/>
<path d="M142.3 161.8l.8-.1 .6 .6v.8l-.3 .4-.3 .2-.8-.2M142.3 165.8l.8-.2 .6 .6v.9l-.3 .4-.3 .1-.8-.1M142.3 169.7l.8-.1 .6 .6v.8l-.3 .5-.3 .1-.8-.1M142.3 177.7l.8-.2 .6 .6v.9l-.3 .4-.3 .1-.8-.1M142.3 161.7v3M142.3 165.6v3M142.3 169.6v3M142.3 177.5v3M142.6 172.6v2.5l.4 .5M144.1 173.7l.3-.1 .9 .1 .1 .3v1.6M145 160.7v2.6l.4 .4M145 164.6v2.6l.4 .4"/>
<path d="M145 168.6v2.6l.4 .4M145 176.5v2.6l.4 .4M145.4 174.3l-1 .1a.59 .59 0 0 0-.4 .6 .59 .59 0 0 0 .4 .6l1-.2M146.4 173.6h1.2M146.6 161.8l.2-.1 .9 .1 .1 .3v1.6M146.6 165.8l.2-.2 .9 .2 .1 .3v1.5M146.6 169.7l.2-.1 .9 .1 .1 .3v1.6M146.6 177.7l.2-.2 .9 .2 .1 .3v1.5M146.8 172.6v2.5l.2 .3 .6 .2M147.8 162.4l-1 .1a.59 .59 0 0 0-.4 .6 .59 .59 0 0 0 .4 .6l1-.2M147.8 166.4l-1 .1a.59 .59 0 0 0-.4 .6 .59 .59 0 0 0 .4 .5l1-.1M147.8 170.3l-1 .2a.59 .59 0 0 0-.4 .5 .59 .59 0 0 0 .4 .6l1-.1"/>
<path d="M147.8 178.2l-1 .2a.59 .59 0 0 0-.4 .6 .59 .59 0 0 0 .4 .5l1-.1M148.4 174.6l1.4-.3-.1-.6-.9-.1-.4 .4v1.1l.2 .3 .2 .2 .9-.2M148.8 161.7h1.2M148.8 165.6h1.2M148.8 169.6h1.2M148.8 177.5h1.2M149.3 160.7v2.6l.1 .2 .6 .2M149.3 164.6v2.6l.1 .3 .6 .1M149.3 168.6v2.6l.1 .3 .6 .1M149.3 176.5v2.6l.1 .3 .6 .1M150.8 162.7l1.5-.3-.2-.6-.8-.1-.5 .4v1.2l.2 .2 .3 .2 .8-.2M150.8 166.6l1.5-.2-.2-.6-.8-.2-.5 .5v1.1l.2 .3 .3 .1 .8-.1"/>
<path d="M150.8 170.6l1.5-.3-.2-.6-.8-.1-.5 .4v1.2l.2 .3 .3 .1 .8-.1M150.8 178.5l1.5-.3-.2-.5-.8-.2-.5 .5v1.1l.2 .3 .3 .1 .8-.1M152.4 173.7l-.8-.1-.6 .5v.9l.3 .4 .3 .2 .8-.2M152.4 172.6v3M153.6 172.1a3.4 3.4 0 0 1 0 4.6M154.8 161.8l-.8-.1-.6 .6v.8l.3 .4 .3 .2 .8-.2M154.8 165.8l-.8-.2-.6 .6v.9l.3 .4 .3 .1 .8-.1M154.8 169.7l-.8-.1-.6 .6v.8l.3 .5 .3 .1 .8-.1M154.8 177.7l-.8-.2-.6 .6v.9l.3 .4 .3 .1 .8-.1M154.8 160.7v3M154.8 164.6v3M154.8 168.6v3"/>
<path d="M154.8 176.5v3M156 160.3a3.4 3.4 0 0 1 0 4.5M156 164.2a3.4 3.4 0 0 1 0 4.6M156 168.2a3.4 3.4 0 0 1 0 4.5M156 176.1a3.4 3.4 0 0 1 0 4.6M54.4 190.9l7 7M57.9 190.9l3.5 3.5-3.5 3.5-3.5-3.5zM58.3 188.5l3.1 3.1M58.8 184.8l2.6 2.6M58.8 186.1h2.6M58.8 189h2.2v2.1h-2.2zM59.3 182.1l1.1-1 1 1-1 1.1z"/>
<path d="M59.6 181.4h1.5v1.5h-1.5zM60.1 184.8v2.6M61.4 184.8l-2.6 2.6M61.4 188.5l-3.1 3.1M61.4 190.9l-7 7M135.6 181.8a.81 .81 0 0 1 .8-.3 .81 .81 0 0 1 .6 .6v.8a.81 .81 0 0 1-.8 .6 .81 .81 0 0 1-.8-.6v-.8zM135.6 194.1a.81 .81 0 0 1 .8-.3 .81 .81 0 0 1 .6 .5v.9a.81 .81 0 0 1-.8 .6 .81 .81 0 0 1-.8-.6v-.9zM137.8 181.5h1.2M138.3 180.5v2.6l.1 .2 .6 .2M138.3 192.8v2.5l.1 .3 .6 .2M138.6 185.6a.81 .81 0 0 1 1.2 .4v.9a.81 .81 0 0 1-.7 .6 .81 .81 0 0 1-.8-.6v-.9zM140.7 185.4h1.1"/>
<path d="M141.1 184.4v2.6l.2 .3 .5 .1M142.3 181.6l.8-.1 .6 .6v.8l-.3 .4-.3 .2-.8-.2M142.3 193.9l.8-.1 .6 .5v.9l-.3 .4-.3 .2-.8-.2M142.3 181.5v3M142.3 193.8v3M145 180.5v2.6l.4 .4M145 192.8v2.5l.4 .5M145.1 185.6l.9-.2 .6 .6v.9l-.3 .4-.3 .1-.9-.1M145.1 185.4v3M146.6 181.6l.2-.1 .9 .1 .1 .3v1.6M146.6 193.9l.2-.1 .9 .1 .1 .3v1.6M147.8 182.2l-1 .1a.59 .59 0 0 0-.4 .6 .59 .59 0 0 0 .4 .6l1-.2"/>
<path d="M147.8 184.4v2.6l.5 .4M147.8 194.5l-1 .1a.59 .59 0 0 0-.4 .6 .59 .59 0 0 0 .4 .6l1-.2M148.8 181.5h1.2M149.3 180.5v2.6l.1 .2 .6 .2M149.3 192.8v2.5l.1 .3 .6 .2M149.4 185.6l.3-.2 .9 .2 .1 .3v1.5M150.7 186.2l-1 .1a.59 .59 0 0 0-.4 .6 .59 .59 0 0 0 .4 .5l1-.1M150.8 182.5l1.5-.3-.2-.6-.8-.1-.5 .4v1.2l.2 .2 .3 .2 .8-.2M150.8 194.8l1.5-.3-.2-.6-.8-.1-.5 .4v1.1l.2 .3 .3 .2 .8-.2M151.7 185.4h1.1M152.1 184.4v2.6l.2 .3 .5 .1M153.4 188a3.4 3.4 0 0 1 0 4.5"/>
<path d="M153.7 186.4l1.4-.2-.1-.6-.9-.2-.4 .5v1.1l.1 .3 .3 .1 .9-.1M154.8 181.6l-.8-.1-.6 .6v.8l.3 .4 .3 .2 .8-.2M154.8 193.9l-.8-.1-.6 .5v.9l.3 .4 .3 .2 .8-.2M154.8 180.5v3M154.8 192.8v3M156 180.1a3.4 3.4 0 0 1 0 4.5M156 192.3a3.4 3.4 0 0 1 0 4.6M157.7 185.6l-.9-.2-.5 .6v.9l.3 .4 .2 .1 .9-.1M157.7 184.4v3M158.8 184a3.4 3.4 0 0 1 0 4.6M158.8 188a3.4 3.4 0 0 0 0 4.5M160 189.7a.74 .74 0 0 1 1.3 .1v1.6"/>
<path d="M160 189.4v2M162.8 189.5a.81 .81 0 0 1 1.3 .5v.8a.81 .81 0 0 1-.8 .6 .81 .81 0 0 1-.7-.6v-.8zM165 189.4h1.1M165.4 188.4v2.6l.2 .3 .5 .1M169.4 189.5l.9-.1 .5 .6v.8l-.2 .5-.3 .1-.9-.1M169.4 189.4v3M172.1 188.4v2.6l.5 .4M173.7 189.5l.3-.1 .8 .1 .2 .3v1.6M175 190.1l-1 .2a.59 .59 0 0 0-.5 .5 .59 .59 0 0 0 .5 .6l1-.1M176 189.4h1.1M176.4 188.4v2.6l.2 .3 .5 .1M178 190.4l1.4-.3-.1-.6-.9-.1-.4 .4v1.2l.1 .3 .3 .1 .9-.1"/>
<path d="M182 189.5l-.9-.1-.5 .6v.8l.2 .5 .3 .1 .9-.1M182 188.4v3M183.1 188a3.4 3.4 0 0 1 0 4.5"/>
<circle cx="61" cy="129.8" r=".39"/>
<circle cx="60.5" cy="145.7" r=".89"/>
<circle cx="60.5" cy="170.2" r=".86"/>
<circle cx="60.6" cy="166.3" r=".79"/>
<circle cx="61" cy="162.3" r=".44"/>
<circle cx="57.9" cy="194.4" r="3.5"/>
<circle cx="59.9" cy="190" r="1.53"/>
<circle cx="60.1" cy="186.1" r="1.31"/>
</g>
<g font-size="4.2">
<text x="63.4" y="121.1">Drill Map:</text>
<text x="63.4" y="127.4">0.40mm / 0.016&quot; (173 holes)</text>
<text x="63.4" y="131.3">0.45mm / 0.018&quot; (0 holes + 2 slots)</text>
<text x="63.4" y="135.3">0.65mm / 0.026&quot; (10 holes)</text>
<text x="63.4" y="139.2">0.80mm / 0.031&quot; (4 holes)</text>
<text x="63.4" y="143.2">1.00mm / 0.039&quot; (25 holes)</text>
<text x="63.4" y="147.2">1.02mm / 0.040&quot; (2 holes)</text>
<text x="63.4" y="151.1">1.20mm / 0.047&quot; (10 holes)</text>
<text x="63.4" y="155.1">1.47mm / 0.058&quot; (10 holes + 5 slots)</text>
<text x="63.4" y="159">2.00mm / 0.079&quot; (0 holes + 2 slots)</text>
<text x="63.4" y="163.8">0.50mm / 0.020&quot; (2 holes) (not plated)</text>
<text x="63.4" y="167.8">0.90mm / 0.035&quot; (2 holes) (not plated)</text>
<text x="63.4" y="171.7">0.99mm / 0.039&quot; (2 holes) (not plated)</text>
<text x="63.4" y="175.7">0.99mm / 0.039&quot; (1 hole) (not plated)</text>
<text x="63.4" y="179.7">1.00mm / 0.039&quot; (4 holes) (not plated)</text>
<text x="63.4" y="183.6">1.20mm / 0.047&quot; (5 holes) (not plated)</text>
<text x="63.4" y="187.6">1.50mm / 0.059&quot; (27 holes) (not plated)</text>
<text x="63.4" y="191.5">1.75mm / 0.069&quot; (0 holes + 10 slots) (not plated)</text>
<text x="63.4" y="195.9">3.99mm / 0.157&quot; (5 holes) (not plated)</text>
</g>
</svg>
